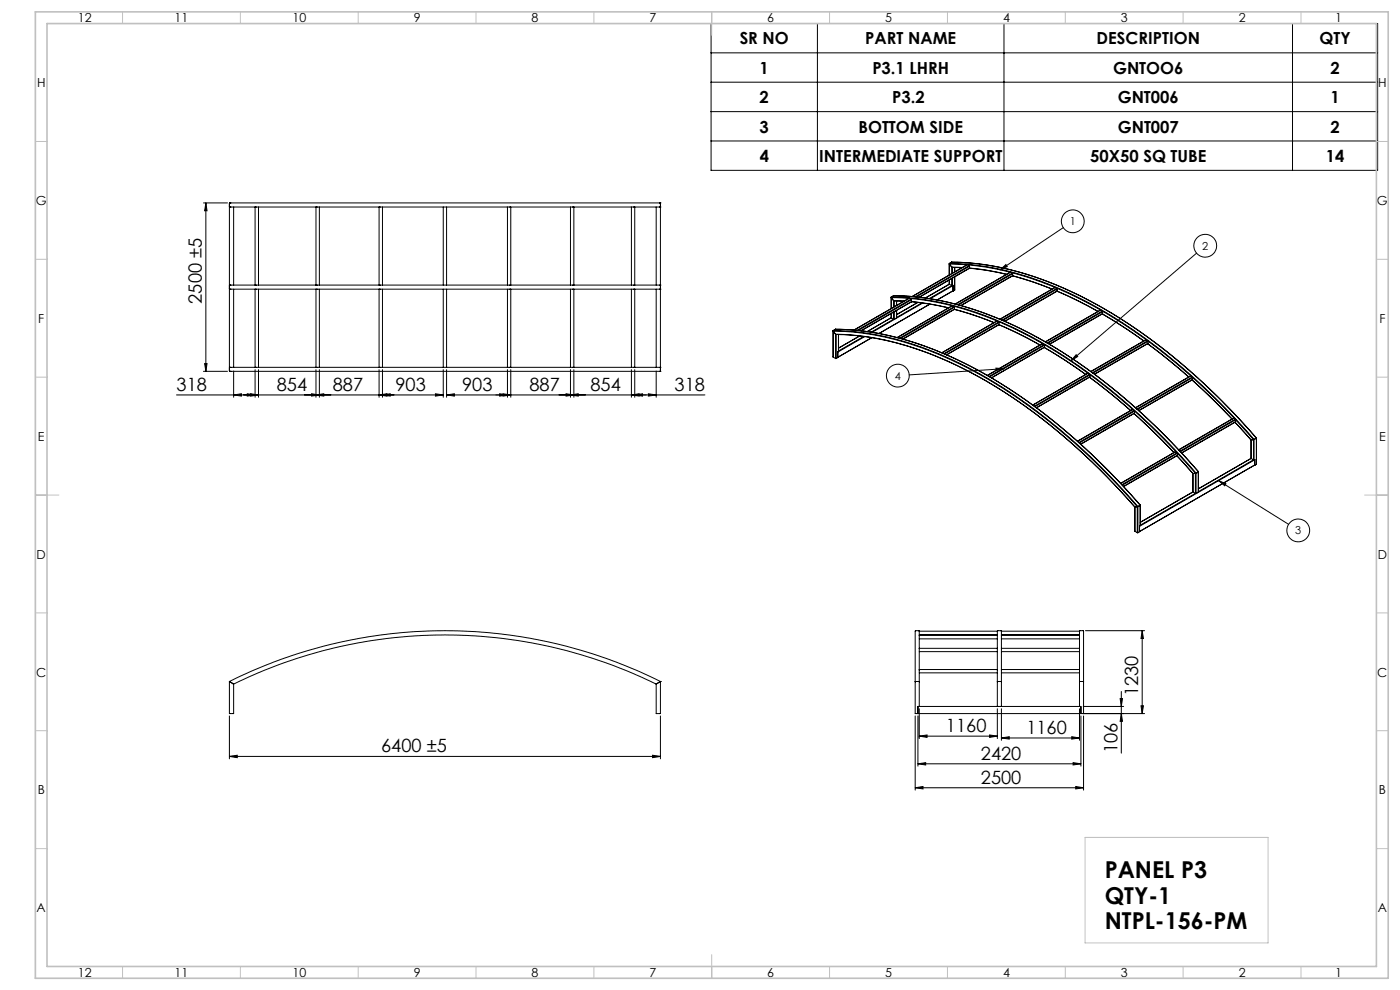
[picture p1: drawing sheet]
<svg xmlns="http://www.w3.org/2000/svg" width="594mm" height="420mm" viewBox="0 0 594 420" stroke-linecap="round" stroke-linejoin="round" font-family="sans-serif">
<g fill="none" stroke="#000" stroke-width=".42">
<path d="M301.7 10h282.8v62.3h-282.8zM346.8 10v62.3M426 10v62.3M548.4 10v62.3M301.7 22.4h282.8M301.7 34.9h282.8M301.7 47.4h282.8M301.7 59.8h282.8M86.3 86.1h10.2M87.3 86.1l.5 3.3h-1zM87.3 86.1v71.4M97.3 87.6l.2 .2z"/>
<path d="M97.3 86.3v71.1M97.5 87.8h.1M97.5 86.1l-.2 .2M97.5 86.1h.1M97.5 87.8h10.7M97.5 86.1h182.5M99.1 87.8v33.1M108.2 87.8h25.9M108.2 87.8v33.1M109.7 87.8v33.1M134.1 87.8v33.1M134.1 87.8h82.6"/>
<path d="M135.5 87.8v33.1M160.8 87.8v33.1M162.3 87.8v33.1M188.1 87.8v33.1M189.5 87.8v33.1M215.3 87.8v33.1M216.7 87.8h26.8M216.7 87.8v33.1M242 87.8v33.1M243.5 87.8h25.8M243.5 87.8v33.1M267.9 87.8v33.1"/>
<path d="M269.3 87.8h10.7M269.3 87.8v33.1M278.4 87.8v33.1M280 87.8l.2-.2zM280 86.1l.2 .2M280 87.8h.1M280 86.1h.1M280.2 86.3v71.1M451.1 96.6l-26.8 17.9M402.7 111.9v4.8M402.8 111.8v.2M402.8 111.8a131.2 131.2 0 0 1 62.4 18.5l7.8 4.6 10.1 6.6 9.9 7.4 8.8 7.2 16 14.9 14.3 15.4"/>
<path d="M402.8 112l7.4 .3M402.8 118.8v1.8M402.8 112l1 1.3M403.8 111.2a128.3 128.3 0 0 1 60.1 17.3l7.9 4.4 11.1 7.3 16.5 12.6 8.7 7.5 8.5 8 7.3 7.5 9.1 10.1M403.8 111.2l-1 .6M403.8 111.2l6.7 .3 8 .9 6.4 1.1 9.3 2.4 7.5 2.5 8.6 3.4 7.6 3.5 9.6 5.1 14.4 9 10.5 7.7 8.5 6.8 15.7 14.3 9 9.2 7.5 8.4M403.8 113.3l4.3 .3M403.8 113.3l.2 .1M403.8 111.2h.1M403.8 113.3l4.5 .2M403.8 113.3v2.7M403.8 118.2v3"/>
<path d="M403.9 111.2h-.1M404.1 113.5v2.4M404.1 118v3.2M405 113.5v1.8M405 117.5v5.6M405.1 117.5l-.1 5.6M405.1 113.5v1.8M410.5 112.3l-23.4 13.5M410.5 112.3l.7 .4M410.8 112.4h.1a106.8 106.8 0 0 1 17.7 3.1M411.2 112.7l.2 .2M411.2 112.7l-22.9 13.2"/>
<path d="M411.3 113.8l7.3 .9 8.4 1.7M411.3 113.8l-21.2 12.3M411.4 113.7l-.1 .1M411.4 113.7l7.6 1 8.1 1.7M411.4 112.9v.8M411.4 112.9l-22.6 13.1M411.4 113.7l-21.4 12.4M424.3 114.5l2.5-2.3 .6 .9zM428.8 115.4l-23.4 13.6M428.8 115.4l.7 .5M429.1 115.6l8.3 2.5 10.2 3.8M429.5 115.9l.1 .3"/>
<path d="M429.5 115.9l-23.2 13.3M429.6 117l7.4 2.2 9.3 3.5M429.6 117l-21.8 12.6M429.6 116.9v.1M429.6 117l9.4 2.8 7.4 2.8M429.6 116.9l-21.9 12.7M429.6 116.2v.7M429.6 116.2l-22.8 13.1M507.7 107.4l-53.3 45.6M97.3 122.5l.2 .2zM97.5 120.9h.1M97.5 122.7h10.7"/>
<path d="M97.5 120.9h10.7M97.5 122.7h.1M99.1 122.7v33.1M108.2 122.7h25.9M108.2 120.9h25.9M108.2 122.7v33.1M109.7 122.7v33.1M134.1 122.7v33.1M134.1 122.7h82.6M134.1 120.9h82.6M135.5 122.7v33.1M160.8 122.7v33.1"/>
<path d="M162.3 122.7v33.1M188.1 122.7v33.1M189.5 122.7v33.1M215.3 122.7v33.1M216.7 122.7h26.8M216.7 120.9h26.8M216.7 122.7v33.1M242 122.7v33.1M243.5 122.7h25.8M243.5 120.9h25.8M243.5 122.7v33.1M267.9 122.7v33.1"/>
<path d="M269.3 122.7h10.7M269.3 120.9h10.7M269.3 122.7v33.1M278.4 122.7v33.1M280 120.9h.1M280 120.9l.2 .3zM280 122.7h.1M280 122.7l.2-.2zM354.5 139.7a130.2 130.2 0 0 1 61.2 17.8l7.9 4.6 8.9 5.8 8.9 6.4 7.7 6 7.5 6.5 10.7 10 7.3 7.4 9.2 10.1M354.5 139.7h.1M354.5 139.7l-1 .5M354.5 139.7l8.5 .4 8.1 1 8.2 1.8 7.5 2 9.4 3.4 8.6 3.6 14.4 7.5 8.6 5.3 7.7 5.2 8.6 6.4 9.4 7.7 9.2 8.3 8.2 8 12.9 14"/>
<path d="M362.4 140h.1M378.1 134.7v.1M378.1 126.1v4.8M378.1 126a129.1 129.1 0 0 1 61.4 17.9l8.9 5.2 8.9 5.9 8.9 6.4 7.7 6.2 8.6 7.5 8.5 8 9.4 9.7 7 7.9M378.1 126v.3M378.1 126.3l7.5 .3M378.1 133v1.8M378.1 134.8l-10.2 5.9M378.1 126.3l1.1 1.3M378.1 134.8l1.1 .6M379.1 125.5a128.3 128.3 0 0 1 60.2 17.2l8.9 5.2 6.7 4.2 10 7.1 8.8 6.9 8.7 7.4 8.5 8 9.4 9.6 8.1 9M379.1 125.5h.1"/>
<path d="M379.1 125.5l-1 .5M379.2 125.5l5.8 .1 7.1 .7 9.1 1.7 7.4 1.9 9.4 3 7.6 3.1 8.6 4 8.7 4.6 7.7 4.6 10.5 7.1 16.1 12.6 14.7 13.5 9 9.2 7.6 8.4M379.2 127.6l.2 .1M379.2 127.6l.1 .1M379.2 135.4h.2M379.2 127.6l4.4 .1M379.2 127.6v2.7M379.2 132.4v3M379.2 135.4l-9.6 5.5M379.4 127.7l4.1 .1M379.4 127.7v2.4M379.4 132.2v3.2"/>
<path d="M380.4 134.8l-1 .6M380.4 127.7v1.9M380.4 131.7v3.1M385.9 126.5l-23.5 13.5M385.9 126.5l.7 .4M386.1 126.6h.2a111.8 111.8 0 0 1 17.7 3.1M386.6 126.9l.2 .3M386.6 126.9l-23 13.2M386.7 128l9.1 1.2 6.6 1.5M386.8 128l-.1 .1M386.8 127.9l6.5 .8 9.2 1.9M386.8 128l-21.5 12.3"/>
<path d="M386.8 127.2v.8M386.8 127.2l-22.6 13M387.1 125.8h.1M389.3 128.3l-8.9 5.1M389.4 128.3l-9 5.2M391.1 128.5l-10.7 6.2M391.5 128.6l-21.5 12.4M394.5 129l-21.6 12.5M402.7 120.5l.1 .1M402.8 120.6l-10.2 5.8M402.8 120.6l-10.2 5.9M402.8 120.6l1 .6"/>
<path d="M403.8 121.2h.3M403.8 121.2l-9.5 5.5M404.1 129.7l-23.5 13.5M404.1 129.7l-23.4 13.5M404.1 129.7l.7 .4M404.3 123.5h.1M404.3 123.4v.1M404.3 121l-9.6 5.7M404.3 123.4l-6.7 3.9M404.3 123.4l-6.6 3.9M404.4 121v2.5M404.4 121l-.3 .2"/>
<path d="M404.4 129.8l9.5 2.9 9 3.5M404.8 130.1l.2 .3M404.8 130.1l-23.1 13.4M405 131.3l6.4 1.9 10.3 3.7M405 131.3l-21.9 12.6M405 131.1v.2M405 131.2l8.3 2.5 8.4 3.2M405 130.4v.7M405 130.4l-22.9 13.2M405 131.1l-22 12.7M405 123.1l-.6 .4M405.4 129h.1"/>
<path d="M423.1 136.2l-23.5 13.5M423.1 136.2l.7 .4M423.1 136.2l-23.4 13.5M423.4 136.3l8.2 3.7 12.2 6.6 7.8 4.8 10.4 7.2M423.8 136.6l.1 .2M423.8 136.6l-23.3 13.4M423.8 137.8l10.4 4.8 7 3.8M423.9 137.7l7.8 3.6 9.6 5M423.9 137.6v.1M423.9 137.6l-22.3 12.9M423.9 136.8v.8M423.9 136.8l-23.1 13.4"/>
<path d="M447.6 121.9h.1M447.6 121.9l-23.3 13.5 23.4-13.5M447.7 121.9l.7 .4M448 122.1l10.4 4.8 8.9 4.8 8.9 5.5 10.4 7.2M448.4 122.3l.2 .3M448.4 122.3l-23.3 13.5M448.5 123.6l9.3 4.3 8 4.2M448.5 123.5l8.9 4.1 8.5 4.5M448.6 123.4l-.1 .1M448.6 123.4l-22.3 12.9 22.2-12.8M448.6 122.6v.8M448.6 122.6l-23.1 13.3"/>
<path d="M467 131.6l.7 .4M467.7 133.2l10.2 6.3 7.4 5.2M467.7 132l.1 .2M467.7 132l-23.4 13.5M467.7 133.2l10.6 6.5 7 4.9M467.8 133l-22.5 13.1M467.8 132.2v.8M467.8 133l-22.5 13M467.8 132.2l-23.2 13.4M86.3 157.5h10.2M86.8 154.3h1l-.5 3.2zM97.3 157.4l.2 .1"/>
<path d="M97.5 155.8h.1M97.5 155.8h10.7M97.5 157.5h182.5M97.5 157.5h.1M99.1 157.4v11.1M108.2 156.8v11.7M108.2 155.8h25.9M109.7 156.8v11.7M134.1 156.8v11.7M134.1 155.8h82.6M135.5 156.8v11.7M160.8 156.8v11.7"/>
<path d="M162.3 156.8v11.7M188.1 156.8v11.7M189.5 156.8v11.7M215.3 156.8v11.7M216.7 155.8h26.8M216.7 156.8v11.7M242 156.8v11.7M243.5 155.8h25.8M243.5 156.8v11.7M267.9 156.8v11.7M269.3 156.8v11.7M269.3 155.8h10.7"/>
<path d="M278.4 157.4v11.1M280 155.8h.1M280 157.5h.1M280 155.8l.2 .2zM280.2 157.4l-.2 .1M353.4 140.4l.1 11.1M353.5 140.2a128.6 128.6 0 0 1 60.2 17.3l8.9 5.1 7.8 5.1 8.9 6.3 9.9 7.8 9.7 8.5 8.5 8.1 15.4 16.5M353.5 140.5a128.2 128.2 0 0 1 59 16.6l10 5.8 7.8 5 9.9 7.1 8.8 6.9 6.5 5.6 11.7 11 9.3 9.7 6 6.8M353.5 140.2v.3M353.5 140.5l1 1.3M353.5 151.5l1 .6M353.5 140.5v11"/>
<path d="M354.5 141.8a129.7 129.7 0 0 1 61.3 18.3l9.9 5.9 8.7 5.9 16.2 12.6 15.8 14.5 15.1 16.1M354.5 141.8l.2 .1M354.5 152.1h.3M354.5 141.8v10.3M354.7 141.9l8.4 .5 7.1 .9 7.3 1.5 8.4 2.3 8.4 2.9 9.5 4 14.3 7.5 7.7 4.6 9.5 6.5 14.1 11 9.3 8.1 8.2 7.8 14.6 15.6M354.8 141.9v10.2M355.7 149.1l-.2 .1v2.5l-.7 .4M355.7 149.1h.1M355.8 141.9l-.1 7.2M364.7 142.5l-8.9 5.2M364.8 142.5l-9 5.2M366.4 142.8l-10.6 6.1"/>
<path d="M366.9 142.8l-11.4 6.6M369.8 143.2l-14.3 8.4 14.4-8.3M380.6 143.2h.1M380.7 143.2h.1M422.6 156.2l3.3 .2-3.3 .7zM425.9 156.4l-40.1 2.6M442.3 145.8l-23.4 13.5M442.3 145.8l-23.3 13.5M442.3 145.8l.7 .4M443 146.2l.2 .3M443 146.2l-23.4 13.5M443.2 146.5v.8"/>
<path d="M443.2 146.5l-23.3 13.4M443.5 145l23.5-13.4zM456.6 150.5l.7 .8-2.9 1.7zM460.7 158.8l-8.2-5.6-9.5-5.8 8.4 5.1 9.2 6.4M461.5 158.4h.1M461.6 158.4l-23.4 13.4M461.6 158.4l.7 .4M462.3 158.8l.1 .3M462.3 158.8l-23.4 13.5M462.4 158.9l9.1 7 9.4 8.1M462.4 159.1v.8M462.4 159.1l-23.3 13.4"/>
<path d="M486.2 144.2l-23.4 13.4M486.2 144.2l-23.3 13.4M486.2 144.2l.7 .4M486.9 144.6l.2 .2M486.9 144.6l-23.4 13.5M486.9 145.8l8.8 6.7 8.6 7.4-8.4-7.1-9-7M487 144.7l10.2 7.9 8.4 7.2M487.1 145.6l-.1 .2M487.1 145.6l-22.7 13.1M487.1 144.8v.8M487.1 144.8l-23.3 13.5M505 159.5h.1"/>
<path d="M505.1 159.5l-23.3 13.4M505.1 159.5l.7 .4M505.8 159.9l.2 .3M505.8 159.9l-23.4 13.6M74.9 167.6h113.2M99.1 167.6l3.3-.5v.9zM104.9 167.1l3.3 .5-3.3 .4zM106.4 167.1l3.3 .5-3.3 .4zM132.2 167.1l3.3 .5-3.3 .4zM134.1 167.6l3.3-.5v.9zM160.8 167.6l3.3-.5v.9zM162.3 167.6l3.3-.5v.9z"/>
<path d="M184.7 167.1l3.4 .5-3.4 .4zM189.5 167.6l3.3-.5v.9zM189.5 167.6h109.6M212 167.1l3.3 .5-3.3 .4zM213.4 167.1l3.3 .5-3.3 .4zM240.2 167.1l3.3 .5-3.3 .4zM242 167.6l3.4-.5v.9zM267.9 167.6l3.3-.5v.9zM269.3 167.6l3.3-.5v.9zM275.1 167.1l3.3 .5-3.3 .4zM420.7 160.3l22.5-13zM439.8 173l22.6-13.1z"/>
<path d="M462.2 160l8.8 6.7 8.7 7.5-7.5-6.4zM480.5 173.8l.7 .3M481.2 174.1l.2 .3M481.2 174.1l-23.4 13.6M481.4 175.2l-22.8 13.3M481.4 174.4l9.4 8.9 8.4 8.6M481.4 174.4v.8M481.4 174.4l-23.4 13.5M481.4 175.2l-22.9 13.2M482.3 173.4l.1 .1M482.4 173.5l.1 .1M505.8 161.2l9.9 9.3 7 7.3-8.3-8.5-8.6-8.1"/>
<path d="M506 161l-22.8 13.2M506 160.1l9.4 8.9 8.5 8.7M506 160.2v.8M506 160.2l-23.4 13.5M523.4 177.4l.7 .4M524 179.1l6.8 7.6zM524.1 177.8l.2 .3M524.1 177.8l-23.4 13.6M524.3 178.1l-23.5 13.5-.1-.2M524.3 178.9l-22.9 13.3M524.3 178.1l7.5 8.4M524.3 178.1v.8"/>
<path d="M524.3 178.9l-23 13.2M457.1 187.2l23.4-13.4zM457.7 187.6l.1 .1M457.8 187.7l.1 .1M498.1 192l-9.1-9.3-7.9-7.2 9.5 8.9 7.5 7.6M498.8 191.6l.7 .5M499.4 193.4l6.8 7.5zM499.5 192.1l.1 .2M499.5 192.1l-23.5 13.5M499.6 193.1l-22.9 13.3M499.6 192.4l7.6 8.3M499.6 192.3v.8"/>
<path d="M499.6 192.3l-23.4 13.6M500.1 190.8l23.3-13.4zM500.6 191.3l.1 .1M530.8 186.7h.1M530.8 186.7v7.8M530.8 194.5l1 .6M531.8 195.1h.3M531.8 186.5l-1 .2M531.8 186.5v8.6M531.8 195.1l-23.3 13.5M532.1 186.4l-.3 .1M532.1 186.4v8.7"/>
<path d="M532.3 197.3l.1 .1M532.3 194.9l-48.8 28.4M532.3 197.3h.1M532.4 197.3l-48.9 28.2M532.4 194.9v2.5M532.4 194.9l-.3 .2M533 185.9l-.9 .5M533 185.9v11.1M533 197l-.6 .4M533.1 185.8l-.1 .1M533.1 185.8l-.1 11.2M475.5 205.1l23.3-13.5z"/>
<path d="M475.9 205.5l.1 .1M476 205.6l.2 .2M481.5 215.1h.1M481.5 215.1v10.3M482.5 215v11M482.5 215l-1 .1M482.8 214.9l-.3 .1M482.8 214.9h.1M482.8 214.9v11.1M483.8 214.3l-1 .6M483.8 214.3h.1M483.8 214.3v8.7"/>
<path d="M506.1 200.9h.1M506.1 200.9l.1 7.8M506.2 208.7l1 .6M507.2 209.3h.3M507.2 200.7l-1 .2M507.2 200.7v8.6M507.2 209.3l-23.4 13.5M507.4 200.7h-.2M507.5 200.7h-.3M507.5 200.7h.1M507.5 200.7v8.6M508.4 200.1l-.9 .6"/>
<path d="M508.4 200.1v8.7M508.4 208.8l-.9 .5M508.5 200l-.1 .1M508.5 200.1l-.1 8.7M508.5 207.3l22.3-12.9zM517.1 203.9l3 1.3-.5 .9zM517.1 203.9l29.6 18.5M481.5 225.4l1 .6M482.5 226h.3M483.8 223l-.3 .1v2.5l-.7 .4M483.8 221.6l22.3-12.9zM483.8 222.9v.1"/>
<path d="M390 267.8l-1.7-.1v21.5M390 275v9M390 269.6v5.4M390 267.8v1.8M390 267.8h33.2M390 269.2h33.2M390 276.5h33.2M390 275h33.2M390 269.6h33.2M390 271h33.2M423.2 267.8h1.7M423.2 275v9"/>
<path d="M423.2 269.6v5.4M423.2 267.8v1.8M424.9 275v9M424.9 269.6v5.4M424.9 267.8v1.8M424.9 267.8h33.1M424.9 269.2h33.1M424.9 276.5h33.1M424.9 275h33.1M424.9 269.6h33.1M424.9 271h33.1M458 267.8l1.7-.1v21.5"/>
<path d="M458 275v9M458 269.6v5.4M458 267.8v1.8M460.6 267.6h25M484.6 267.6l.5 3.3h-1zM484.6 267.6v35.1M97.3 289.1a204.7 204.7 0 0 1 182.9 0M97.3 289.1l.2 .1M97.3 289.1v13.6h1.8v-12.5M97.3 289.1h.1M97.5 289.2l1.5 .9M99 290.1l.1 .1"/>
<path d="M99.1 290.2a203.1 203.1 0 0 1 179.3 0M278.6 290.1l-.2 .1M280 289.2l-1.4 .9M280.2 289.1h.1M280.2 289.1v13.6h-1.8v-12.5M280.2 289.1l-.2 .1M388.3 289.2v13.5h97.3M388.5 289.1l-.2 .1M388.5 289.1h1.4M389.9 289.1l.1 .1M390 284v.3M390 299.7h-.5v3"/>
<path d="M390 284.3v4.9M390 284.3h.1M390 289.2v10.5M390 299.7h33.2M390 285.5h33.2M390 284h33.2M423.2 284v.3M423.2 299.7h1.7M423.2 284.3v4.9M423.2 284.3h.1M423.2 289.2v10.5M423.4 289.1l-.2 .1"/>
<path d="M423.4 289.1h1.3M424.7 289.1l.2 .1M424.9 284v.3M424.9 284.3v4.9M424.9 284.3h.1M424.9 289.2v10.5M424.9 299.7h33.1M424.9 285.5h33.1M424.9 284h33.1M458 284v.3M458 284.3v4.9M458 299.7h.6v3"/>
<path d="M458 284.3h.1M458 289.2v10.5M458.2 289.1l-.2 .1M458.2 289.1h1.4M459.6 289.1l.1 .1M459.6 299.7h17.1M459.7 289.2l-.1 13.5M475.3 296.4h1l-.5 3.3zM475.8 293.4v26.1M484.1 299.4h1l-.5 3.3zM97.3 303.7v18.2M280.2 303.7v18.2"/>
<path d="M388.3 303.7v31.5M389.5 303.7v21.3M390 312.3l3.3-.5v1zM390 300.7v12.6M390 312.3h33.2M419.9 311.8l3.3 .5-3.3 .5zM423.2 300.7v12.6M424.9 313.1l3.3-.6v1.1zM424.9 300.7v13.4M424.9 313.1h33.1M454.7 312.5l3.3 .6-3.3 .5zM458 300.7v13.4"/>
<path d="M458.6 303.7v21.3M459.7 303.7v31.5M475.8 302.7l.5 3.3h-1zM97.3 320.9l3.3-.5v1zM97.3 320.9h182.9M276.9 320.4l3.3 .5-3.3 .5zM388.3 334.2l3.3-.5v1zM388.3 334.2h71.4M389.5 324l3.2-.4v.9zM389.5 324h69.1M455.3 323.6l3.3 .4-3.3 .5zM456.4 333.7l3.3 .5-3.3 .5z"/>
<circle cx="455.2" cy="93.9" r="4.8"/>
<circle cx="511.4" cy="104.3" r="4.8"/>
<circle cx="380.9" cy="159.3" r="4.8"/>
<circle cx="550.8" cy="225" r="4.8"/>
</g>
<g fill="none" stroke="#c0c0c0" stroke-width=".42">
<path d="M52 5v5M102 5v5M152 5v5M202 5v5M252 5v5M302 5v10M352 5v5M402 5v5M452 5v5M502 5v5M552 5v5M15 60h5"/>
<path d="M584 60h5M15 110h5M584 110h5M15 160h5M584 160h5M15 210h10M579 210h10M15 260h5M584 260h5M15 310h5M584 310h5M460.4 355.3h77.6v44.7h-77.6z"/>
<path d="M15 360h5M584 360h5M52 410v5M102 410v5M152 410v5M202 410v5M252 410v5M302 405v10M352 410v5M402 410v5M452 410v5M502 410v5"/>
<path d="M552 410v5"/>
</g>
<path d="M15 5h574v410h-574zM20 10h564v400h-564z" fill="none" stroke="#c0c0c0" stroke-width=".7"/>
<g fill="#000">
<path d="M424.3 114.5l2.5-2.3 .6 .9zM456.6 150.5l.7 .8-2.9 1.7zM517.1 203.9l3 1.3-.5 .9zM422.6 156.2l3.3 .2-3.3 .7z"/>
<path d="M86.8 154.3h1l-.5 3.2zM87.3 86.1l.5 3.3h-1zM475.8 302.7l.5 3.3h-1zM475.3 296.4h1l-.5 3.3zM484.1 299.4h1l-.5 3.3zM484.6 267.6l.5 3.3h-1z"/>
<path d="M189.5 167.6l3.3-.5v.9zM212 167.1l3.3 .5-3.3 .4zM269.3 167.6l3.3-.5v.9zM275.1 167.1l3.3 .5-3.3 .4zM162.3 167.6l3.3-.5v.9zM184.7 167.1l3.4 .5-3.4 .4zM132.2 167.1l3.3 .5-3.3 .4zM160.8 167.6l3.3-.5v.9zM106.4 167.1l3.3 .5-3.3 .4zM134.1 167.6l3.3-.5v.9zM99.1 167.6l3.3-.5v.9zM104.9 167.1l3.3 .5-3.3 .4zM97.3 320.9l3.3-.5v1zM276.9 320.4l3.3 .5-3.3 .5zM390 312.3l3.3-.5v1zM419.9 311.8l3.3 .5-3.3 .5zM424.9 313.1l3.3-.6v1.1zM454.7 312.5l3.3 .6-3.3 .5zM388.3 334.2l3.3-.5v1zM456.4 333.7l3.3 .5-3.3 .5zM389.5 324l3.2-.4v.9zM455.3 323.6l3.3 .4-3.3 .5z"/>
<path d="M240.2 167.1l3.3 .5-3.3 .4zM267.9 167.6l3.3-.5v.9zM213.4 167.1l3.3 .5-3.3 .4zM242 167.6l3.4-.5v.9z"/>
</g>
<g font-size="9.9">
<text x="468.7" y="372.5">PANEL P3</text>
<text x="468.7" y="383.4">QTY-1</text>
<text x="468.7" y="394.2">NTPL-156-PM</text>
</g>
<g font-size="7.8">
<text x="85.7" y="128.8" transform="rotate(-90 85.7 128.8)">2500 ±5</text>
<text x="74.9" y="165.9">318</text>
<text x="117.4" y="165.9">854</text>
<text x="141.2" y="165.9">887</text>
<text x="167.8" y="165.9">903</text>
<text x="196.1" y="165.9">903</text>
<text x="224.6" y="165.9">887</text>
<text x="250.5" y="165.9">854</text>
<text x="286.2" y="165.9">318</text>
<text x="483" y="295.3" transform="rotate(-90 483 295.3)">1230</text>
<text x="401.4" y="310.6">1160</text>
<text x="435.5" y="311.4">1160</text>
<text x="161.7" y="319.2">6400 ±5</text>
<text x="416.2" y="322.3">2420</text>
<text x="474.1" y="319.5" transform="rotate(-90 474.1 319.5)">106</text>
<text x="416.2" y="332.5">2500</text>
</g>
<g font-size="7.1">
<text x="313.8" y="18.8">SR NO</text>
<text x="367.1" y="18.8">PART NAME</text>
<text x="465.3" y="18.8">DESCRIPTION</text>
<text x="559.8" y="18.8">QTY</text>
<text x="322.3" y="31.3">1</text>
<text x="370.1" y="31.3">P3.1 LHRH</text>
<text x="472.3" y="31.3">GNTOO6</text>
<text x="564.5" y="31.3">2</text>
<text x="322.3" y="43.7">2</text>
<text x="378.5" y="43.7">P3.2</text>
<text x="474.2" y="43.7">GNT006</text>
<text x="564.5" y="43.7">1</text>
<text x="322.3" y="56.2">3</text>
<text x="364.2" y="56.2">BOTTOM SIDE</text>
<text x="474.2" y="56.2">GNT007</text>
<text x="564.5" y="56.2">2</text>
<text x="322.3" y="68.7">4</text>
<text x="347.6" y="68.7">INTERMEDIATE SUPPORT</text>
<text x="462.5" y="68.7">50X50 SQ TUBE</text>
<text x="562.5" y="68.7">14</text>
</g>
<g font-size="5.3">
<text x="33.1" y="9.5">12</text>
<text x="74.1" y="9.5">11</text>
<text x="124.1" y="9.5">10</text>
<text x="175.6" y="9.5">9</text>
<text x="225.6" y="9.5">8</text>
<text x="275.6" y="9.5">7</text>
<text x="325.6" y="9.5">6</text>
<text x="375.6" y="9.5">5</text>
<text x="425.6" y="9.5">4</text>
<text x="475.6" y="9.5">3</text>
<text x="525.6" y="9.5">2</text>
<text x="566.6" y="9.5">1</text>
<text x="15.7" y="37">H</text>
<text x="584.7" y="37">H</text>
<text x="15.2" y="87">G</text>
<text x="584.2" y="87">G</text>
<text x="16.2" y="137">F</text>
<text x="585.2" y="137">F</text>
<text x="16.1" y="187">E</text>
<text x="585.1" y="187">E</text>
<text x="15.5" y="237">D</text>
<text x="584.5" y="237">D</text>
<text x="15.4" y="287">C</text>
<text x="584.4" y="287">C</text>
<text x="16" y="337.1">B</text>
<text x="585" y="337.1">B</text>
<text x="15.5" y="387">A</text>
<text x="584.5" y="387">A</text>
<text x="33.1" y="414.5">12</text>
<text x="74.1" y="414.5">11</text>
<text x="124.1" y="414.5">10</text>
<text x="175.6" y="414.5">9</text>
<text x="225.6" y="414.5">8</text>
<text x="275.6" y="414.5">7</text>
<text x="325.6" y="414.5">6</text>
<text x="375.6" y="414.5">5</text>
<text x="425.6" y="414.5">4</text>
<text x="475.6" y="414.5">3</text>
<text x="525.6" y="414.5">2</text>
<text x="566.6" y="414.5">1</text>
</g>
<g font-size="4.7">
<text x="453.9" y="95.6">1</text>
<text x="510.1" y="105.9">2</text>
<text x="379.7" y="161.1">4</text>
<text x="549.6" y="226.7">3</text>
</g>
</svg>
